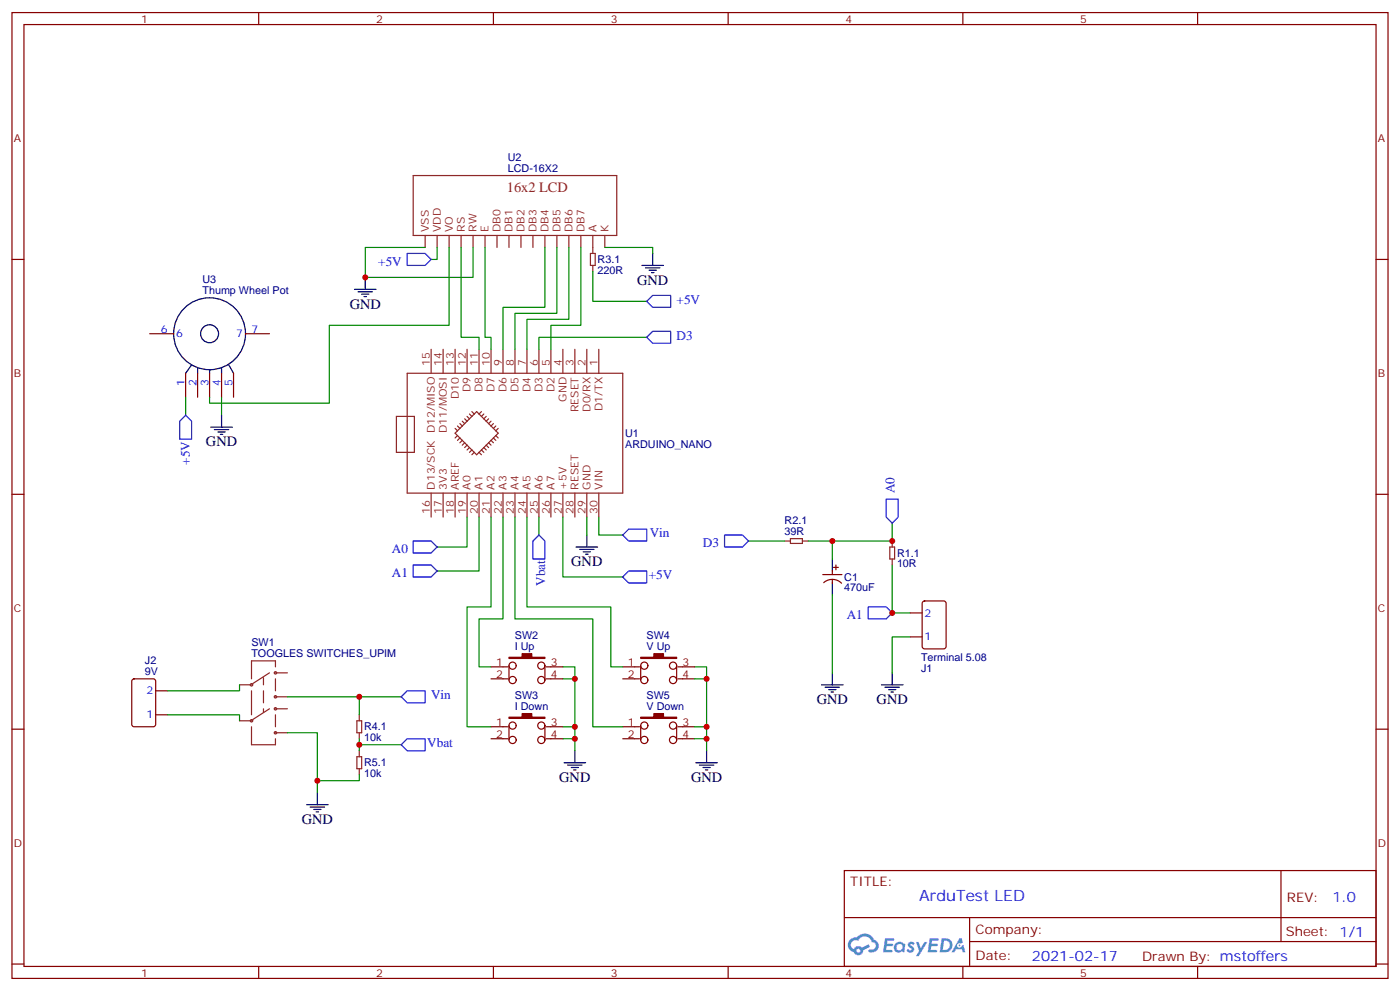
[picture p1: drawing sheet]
<svg xmlns="http://www.w3.org/2000/svg" width="412mm" height="292mm" viewBox="0 0 412 292" stroke-linecap="round" stroke-linejoin="round" font-family="sans-serif">
<g fill="none" stroke="#870000" stroke-width=".35">
<path d="M3.5 3.7h405.4v284.3h-405.4zM7.1 7.2h398.2v277.3h-398.2zM76.2 3.7v3.5M145.3 3.7v3.5M214.5 3.7v3.5M283.6 3.7v3.5M352.8 3.7v3.5M3.5 76.4h3.6M405.3 76.4h3.6M3.5 145.5h3.6M405.3 145.5h3.6M3.5 214.7h3.6"/>
<path d="M405.3 214.7h3.6M248.7 256.3h156.6v28.2h-156.6zM377.3 256.3v20.9M248.7 270.1h156.5M285.6 277.2h119.6M285.6 270.1v14.2M3.5 283.8h3.6M76.2 284.5v3.5M145.3 284.5v3.5M214.5 284.5v3.5M283.6 284.5v3.5M352.8 284.5v3.5"/>
<path d="M405.3 283.8h3.6"/>
</g>
<g fill="#5487ff">
<path d="M267.7 277.5a1.22 1.22 0 0 1 1.7 .2l-.4 .6a.47 .47 0 0 0-.3-.4 .47 .47 0 0 0-.5 .2l.1 .2a1.14 1.14 0 0 1 .8 1.8 1.14 1.14 0 0 1-1.9 0l-.2-.2 .5-.6 .7 .5a.29 .29 0 0 0 .3-.3 .29 .29 0 0 0-.2-.3 1.04 1.04 0 0 1-.6-1.7z"/>
<path d="M260.7 276.2h2.4l.3 .2-.2 .5-1.8 .1-.1 .8h1.5l.3 .4-.3 .4h-1.6l-.2 1.1h1.7l.2 .3-.2 .3-2.6 .1z"/>
<path d="M273.8 276.2h2.4l.3 .2-.1 .5-1.8 .1-.2 .8h1.6l.3 .4-.4 .4-1.6-.1-.1 1.1 1.7 .1 .2 .3-.2 .3-2.6 .1z"/>
<path d="M282.6 276.2h.7l.3 1.3-.6 .3a.69 .69 0 0 0-1 .3 .69 .69 0 0 0 .4 .9 .69 .69 0 0 0 .9-.6l.5-.2 .6 2.2h-.8l-.2-.9h-1.8l-.5 .9h-.8z"/>
<path d="M269.8 277.3h.8l.6 1.8 1.1-1.8h.9l-2.6 4.2h-.8l.9-1.5z"/>
<path d="M277.4 276.2l-.6 4.2h1.3a2.11 2.11 0 0 0 2.5-2.1 2.11 2.11 0 0 0-2.5-2.1zM278.1 277a1.39 1.39 0 0 1 1.7 1.4 1.39 1.39 0 0 1-1.8 1.2h-.3z"/>
<path d="M263.7 277.8a1.54 1.54 0 0 0-.1 2.2 1.54 1.54 0 0 0 2.2 .1l.6 .3 .3-2.3-.2-.3h-.4a1.49 1.49 0 0 0-2.4 0zM264 278.8a.94 .94 0 0 1 1.8 0 .94 .94 0 0 1-1.8 0z"/>
<path d="M250.4 276.6a2.18 2.18 0 0 0 1.1 3.7 1.44 1.44 0 0 0 1.6 .9 1.44 1.44 0 0 0 1.2-1.4l2-1.1-.5-.7-1.9 1a1.47 1.47 0 0 0-2.4 .4 1.39 1.39 0 0 1-.7-1.9 1.39 1.39 0 0 1 2-.5 2.12 2.12 0 0 1 2.2-1.3 2.12 2.12 0 0 1 1.9 1.7 1.14 1.14 0 0 1 1.1 1.4 1.14 1.14 0 0 1-1.7 .7 .43 .43 0 0 0-.5 .4 .43 .43 0 0 0 .4 .5 1.98 1.98 0 0 0 2.5-1.2 1.98 1.98 0 0 0-1.2-2.6 3.1 3.1 0 0 0-5.3-.6l-.9 .1zM252.3 279.9a.55 .55 0 0 1 1.1 0 .55 .55 0 0 1-1.1 0z"/>
<circle cx="282.6" cy="278.3" r=".26"/>
</g>
<g fill="none" stroke="#8c2424" stroke-width=".35">
<path d="M121.7 51.7h60v17.6h-60zM125.2 69.3v3.5M128.8 69.3v3.5M132.3 69.3v3.5M135.8 69.3v3.5M139.3 69.3v3.5M142.9 69.3v3.5M146.4 69.3v3.5M149.9 69.3v3.5M153.5 69.3v3.5M157 69.3v3.5M160.5 69.3v3.5"/>
<path d="M164 69.3v3.5M167.6 69.3v3.5M171.1 69.3v3.5M173.9 74.6h1.4v3.5h-1.4zM174.6 69.3v5.3M174.6 78.1v1.8M178.2 69.3v3.5M119.9 109.9h63.5v35.3h-63.5zM127 102.8v7.1M130.5 102.8v7.1M134.1 102.8v7.1M137.6 102.8v7.1"/>
<path d="M141.1 102.8v7.1M144.6 102.8v7.1M148.2 102.8v7.1M151.7 102.8v7.1M155.2 102.8v7.1M158.7 102.8v7.1M162.3 102.8v7.1M165.8 102.8v7.1M169.3 102.8v7.1M172.9 102.8v7.1M176.4 102.8v7.1M116.8 122.6h5.3v10.6h-5.3z"/>
<path d="M134.1 126.1l.7 .7M134.8 128.2l-.7 .7M134.8 125.4l.7 .7M135.5 128.9l-.7 .7M135.5 124.7l.7 .7M136.2 129.6l-.7 .8M136.2 124l.7 .7M136.9 130.4l-.7 .7M136.9 123.3l.7 .7M137.6 131.1l-.7 .7M137.6 122.6l.7 .7M138.3 131.8l-.7 .7"/>
<path d="M138.3 121.9l.7 .7M139 132.5l-.7 .7M139 121.2l.7 .7M139.7 133.2l-.7 .7M140.4 121.2l6.4 6.3-6.4 6.4-6.3-6.4zM141.1 133.2l.7 .7M141.8 121.2l-.7 .7M141.8 132.5l.7 .7M142.5 121.9l-.7 .7M142.5 131.8l.7 .7M143.2 122.6l-.7 .7M143.2 131.1l.7 .7"/>
<path d="M143.9 123.3l-.7 .7M143.9 130.4l.7 .7M144.6 124l-.7 .7M144.6 129.6l.7 .8M145.3 124.7l-.7 .7M145.3 128.9l.7 .7M146 125.4l-.7 .7M146 128.2l.8 .7M146.8 126.1l-.8 .7M127 145.2v7M130.5 145.2v7M134.1 145.2v7"/>
<path d="M137.6 145.2v7M141.1 145.2v7M144.6 145.2v7M148.2 145.2v7M151.7 145.2v7M155.2 145.2v7M158.7 145.2v7M162.3 145.2v7M165.8 145.2v7M169.3 145.2v7M172.9 145.2v7M176.4 145.2v7"/>
<path d="M231.1 159.3h1.7M232.8 158.6h3.6v1.4h-3.6zM236.4 159.3h1.7M262.8 159.3v1.7M262.1 161h1.4v3.6h-1.4zM262.8 164.6v1.7M77.6 199.5v2.1M79.4 198.1l-5 3.2M81.1 196.3v-1.7h-7v5.2M81.1 199.8v3.6M81.1 198.1h3.6M70.6 201.6h3.5"/>
<path d="M70.6 212.2h3.5M74.1 214v5.3h7v-1.8M74.1 203.4v7M77.6 203.4v3.5M77.6 208.7v1M79.4 208.7l-5 3.1M81.1 210.4v3.6M81.1 205.1h3.6M81.1 208.7h3.6M81.1 215.7h3.6M105.1 212.2h1.4v3.5h-1.4zM105.8 210.4v1.8"/>
<path d="M105.8 215.7v1.8M105.1 222.8h1.4v3.5h-1.4zM105.8 221v1.8M105.8 226.3v1.8"/>
<circle cx="81.1" cy="198.1" r=".35"/>
<circle cx="74.1" cy="212.2" r=".35"/>
<circle cx="74.1" cy="201.6" r=".35"/>
<circle cx="81.1" cy="205.1" r=".35"/>
<circle cx="81.1" cy="215.7" r=".35"/>
<circle cx="81.1" cy="208.7" r=".35"/>
</g>
<g fill="none" stroke="#870000" stroke-width=".35">
<path d="M44.1 98.2h7.1M72.3 98.2h7.1M54.7 109.9v7M58.2 109.9v7M61.7 109.9v7M65.3 109.9v7M68.8 109.9v7M242.4 169.2h5.6M242.6 171.5a3.8 3.8 0 0 1 5.3 .2M245.2 168.1v1.1M245.2 170.6v1M245.5 167h1.4"/>
<path d="M246.2 166.3v1.4M271.9 177.1l.4-.2h5.7l.6 .4 .1 13-.5 .7h-5.9l-.6-.4-.1-13zM144.6 196.3h5M144.6 199.8h5M149.9 196v4.2M160.5 196v4.2M160.9 196.3h4.9M160.9 199.8h4.9M183.4 196.3h5M183.4 199.8h5M188.7 196v4.2M199.3 196v4.2"/>
<path d="M199.7 196.3h4.9M199.7 199.8h4.9M268.1 187.5h3.5M268.1 180.4h3.5M39 200.1l.5-.3h5.7l.6 .5 .1 13-.5 .6-5.9 .1-.6-.5-.1-12.9zM45.9 210.4h3.5M45.9 203.4h3.5M144.6 214h5M144.6 217.5h5M149.9 213.6v4.2M160.5 213.6v4.2M160.9 214h4.9"/>
<path d="M160.9 217.5h4.9M183.4 214h5M183.4 217.5h5M188.7 213.6v4.2M199.3 213.6v4.2M199.7 214h4.9M199.7 217.5h4.9"/>
<circle cx="151" cy="196" r="1.06"/>
<circle cx="159.5" cy="196" r="1.06"/>
<circle cx="189.8" cy="196" r="1.06"/>
<circle cx="198.3" cy="196" r="1.06"/>
<circle cx="151" cy="213.6" r="1.06"/>
<circle cx="151" cy="217.8" r="1.06"/>
<circle cx="151" cy="200.2" r="1.06"/>
<circle cx="159.5" cy="217.8" r="1.06"/>
<circle cx="159.5" cy="213.6" r="1.06"/>
<circle cx="159.5" cy="200.2" r="1.06"/>
<circle cx="189.8" cy="217.8" r="1.06"/>
<circle cx="189.8" cy="213.6" r="1.06"/>
<circle cx="189.8" cy="200.2" r="1.06"/>
<circle cx="198.3" cy="217.8" r="1.06"/>
<circle cx="198.3" cy="213.6" r="1.06"/>
<circle cx="198.3" cy="200.2" r="1.06"/>
</g>
<g fill="none" stroke="#000" stroke-width=".35">
<path d="M189.1 78.1h6.3M190.1 78.8h4.3M191.2 79.6h2.1M192.3 74.6v3.5M104.4 85.2h6.4M105.5 85.9h4.2M106.5 86.6h2.2M107.2 87.3h.7M107.6 81.7v3.5M191.9 80.3h.7M56.4 107.4l-1.7 2.5M58.2 108.5v1.4"/>
<path d="M62.1 108.8h-.4v1.1M65.3 108.5v1.4M67.4 107.4l1.4 2.5M62.1 125.8h6.3M63.1 126.5h4.3M64.2 127.2h2.1M64.9 127.9h.7M65.3 122.2v3.6M172.9 157.5v3.5M169.7 161h6.3M170.7 161.7h4.3M171.8 162.5h2.1"/>
<path d="M172.5 163.2h.7M245.2 164.6v3.5M245.2 171.6v3.6M245.2 198.1v3.5M262.8 198.1v3.5M242 201.6h6.4M243.1 202.3h4.2M244.1 203h2.1M244.8 203.7h.7M259.6 201.6h6.4M260.7 202.3h4.2M261.8 203h2.1"/>
<path d="M262.5 203.7h.7M90.3 236.9h6.4M91.4 237.6h4.2M92.4 238.3h2.1M93.1 239h.7M93.5 233.4v3.5M166.2 224.5h6.3M167.2 225.2h4.2M168.3 226h2.1M169 226.7h.7M169.3 221v3.5M205 224.5h6.3"/>
<path d="M206 225.2h4.3M207.1 226h2.1M207.8 226.7h.7M208.1 221v3.5"/>
<circle cx="61.7" cy="98.2" r="10.6"/>
<circle cx="61.7" cy="98.2" r="2.65"/>
</g>
<g fill="none" stroke="#008700" stroke-width=".35">
<path d="M125.2 72.8h-17.6v8.9h31.7v-8.9M128.8 72.8v3.6h-1.8M132.3 72.8v23h-35.3v22.9h-35.3v-1.8M135.8 72.8v26.5h5.3v3.5M142.9 72.8v26.5h1.7v3.5M160.5 72.8v17.7h-12.3v12.3M164 72.8v19.5h-12.3v10.5M167.6 72.8v21.2h-12.4v8.8M171.1 72.8v23h-8.8v7M174.6 79.9v8.8h15.9M178.2 72.8h14.1v1.8M190.5 99.3h-31.8v3.5"/>
<path d="M54.7 116.9v5.3M65.3 116.9v5.3M137.6 152.2v8.8h-8.8M141.1 152.2v15.9h-12.3M144.6 152.2v26.5h-7v35.3h7M148.2 152.2v30h-7.1v14.1h3.5M151.7 152.2v30h22.9v31.8h8.8M155.2 152.2v26.5h24.7v17.6h3.5M158.7 152.2v5.3M165.8 152.2v17.7h17.6M172.9 152.2v5.3M176.4 152.2v5.3h7"/>
<path d="M220.5 159.3h10.6M238.1 159.3h7.1v5.3M262.8 154v5.3h-17.6M245.2 175.2v22.9M262.8 166.3v14.1h5.3M165.8 196.3h3.5v24.7M165.8 199.8h3.5M204.6 196.3h3.5v24.7M204.6 199.8h3.5M268.1 187.5h-5.3v10.6M49.4 210.4h21.2v1.8M70.6 201.6v1.8h-21.2"/>
<path d="M84.7 215.7h8.8v17.7M84.7 205.1h33.5M105.8 205.1v5.3M105.8 217.5v3.5M105.8 219.3h12.4M165.8 214h3.5M165.8 217.5h3.5M204.6 214h3.5M204.6 217.5h3.5M105.8 228.1v1.7h-12.3"/>
</g>
<g fill="none" stroke="#00f" stroke-width=".35">
<path d="M119.9 74.6h5.3l1.8 1.8-1.8 1.7h-5.3zM190.5 99.3l1.8-1.8h5.3v3.6h-5.3zM192.3 87h5.3v3.5h-5.3l-1.8-1.8zM54.7 122.2l1.7 1.8v5.3h-3.5v-5.3zM121.7 159.3h5.3l1.8 1.7-1.8 1.8h-5.3zM158.7 157.5l1.8 1.8v5.3h-3.5v-5.3zM183.4 157.5l1.8-1.7h5.3v3.5h-5.3zM213.4 157.5h5.3l1.8 1.8-1.8 1.7h-5.3zM261.1 146.9h3.5v5.3l-1.8 1.8-1.7-1.8zM121.7 166.3h5.3l1.8 1.8-1.8 1.8h-5.3zM183.4 169.9l1.8-1.8h5.3v3.5h-5.3zM255.8 178.7h5.3l1.7 1.7-1.7 1.8h-5.3z"/>
<path d="M118.2 205.1l1.7-1.7h5.3v3.5h-5.3zM118.2 219.3l1.7-1.8h5.3v3.5h-5.3z"/>
</g>
<g fill="#870000" stroke="#870000" stroke-width=".35">
<path d="M149.9 193.5h3.9v-1.1h2.8v1.1h3.9v.4h-10.6z"/>
<path d="M149.9 211.1h3.9v-1h2.8v1h3.9v.4h-10.6z"/>
<path d="M188.7 193.5h3.9v-1.1h2.8v1.1h3.9v.4h-10.6z"/>
<path d="M188.7 211.1h3.9v-1h2.8v1h3.9v.4h-10.6z"/>
</g>
<g fill="#c00">
<circle cx="245.2" cy="159.3" r=".88"/>
<circle cx="262.8" cy="159.3" r=".88"/>
<circle cx="107.6" cy="81.7" r=".88"/>
<circle cx="169.3" cy="214" r=".88"/>
<circle cx="208.1" cy="214" r=".88"/>
<circle cx="262.8" cy="180.4" r=".88"/>
<circle cx="169.3" cy="217.5" r=".88"/>
<circle cx="208.1" cy="217.5" r=".88"/>
<circle cx="208.1" cy="199.8" r=".88"/>
<circle cx="169.3" cy="199.8" r=".88"/>
<circle cx="105.8" cy="205.1" r=".88"/>
<circle cx="93.5" cy="229.8" r=".88"/>
<circle cx="105.8" cy="219.3" r=".88"/>
</g>
<text font-size="4.6" fill="#00f" x="270.8" y="265.3">ArduTest LED</text>
<text font-size="4.2" fill="#8d2323" x="149.3" y="56.6">16x2 LCD</text>
<g font-size="4.2">
<text x="187.7" y="83.8">GND</text>
<text x="103" y="90.8">GND</text>
<text x="60.7" y="131.4">GND</text>
<text x="168.3" y="166.7">GND</text>
<text x="240.6" y="207.3">GND</text>
<text x="258.2" y="207.3">GND</text>
<text x="164.7" y="230.2">GND</text>
<text x="203.6" y="230.2">GND</text>
<text x="88.9" y="242.5">GND</text>
</g>
<g font-size="4.2" fill="#00f">
<text x="392.5" y="265.6">1.0</text>
<text x="304" y="282.9">2021-02-17</text>
</g>
<g font-size="3.9" fill="#00f">
<text x="111.4" y="78.3">+5V</text>
<text x="199.3" y="89.4">+5V</text>
<text x="199.3" y="100">D3</text>
<text x="55.9" y="136.8" transform="rotate(-90 55.9 136.8)">+5V</text>
<text x="263.5" y="145.2" transform="rotate(-90 263.5 145.2)">A0</text>
<text x="191.4" y="158.2">Vin</text>
<text x="207.1" y="161.1">D3</text>
<text x="115.5" y="162.9">A0</text>
<text x="115.5" y="169.9">A1</text>
<text x="160.6" y="172.5" transform="rotate(-90 160.6 172.5)">Vbat</text>
<text x="191.1" y="170.6">+5V</text>
<text x="249.4" y="182.3">A1</text>
<text x="127" y="205.8">Vin</text>
<text x="125.9" y="220">Vbat</text>
</g>
<g font-size="3.9" fill="#800">
<text x="250.5" y="260.9">TITLE:</text>
<text x="379.1" y="265.6">REV:</text>
<text x="287.4" y="275.1">Company:</text>
<text x="378.7" y="275.7">Sheet: 1/1</text>
<text x="287.4" y="282.8">Date:</text>
<text x="336.4" y="282.8">Drawn By: mstoffers</text>
</g>
<g font-size="3.2" fill="#800">
<text x="41.6" y="6.7">1</text>
<text x="110.8" y="6.7">2</text>
<text x="179.9" y="6.7">3</text>
<text x="249.1" y="6.7">4</text>
<text x="318.2" y="6.7">5</text>
<text x="4.1" y="41.8">A</text>
<text x="405.9" y="41.8">A</text>
<text x="4.1" y="110.9">B</text>
<text x="405.9" y="110.9">B</text>
<text x="4.1" y="180.1">C</text>
<text x="405.9" y="180.1">C</text>
<text x="146.2" y="196">1</text>
<text x="162.3" y="196">3</text>
<text x="185" y="196">1</text>
<text x="201.1" y="196">3</text>
<text x="146.2" y="199.5">2</text>
<text x="162.3" y="199.5">4</text>
<text x="185" y="199.5">2</text>
<text x="201.1" y="199.5">4</text>
<text x="146.2" y="213.6">1</text>
<text x="162.3" y="213.6">3</text>
<text x="185" y="213.6">1</text>
<text x="201.1" y="213.6">3</text>
<text x="146.2" y="217.1">2</text>
<text x="162.3" y="217.1">4</text>
<text x="185" y="217.1">2</text>
<text x="201.1" y="217.1">4</text>
<text x="4.1" y="249.2">D</text>
<text x="405.9" y="249.2">D</text>
<text x="41.6" y="287.5">1</text>
<text x="110.8" y="287.5">2</text>
<text x="179.9" y="287.5">3</text>
<text x="249.1" y="287.5">4</text>
<text x="318.2" y="287.5">5</text>
</g>
<g font-size="3.2" fill="#000080">
<text x="149.6" y="47.4">U2</text>
<text x="149.6" y="50.6">LCD-16X2</text>
<text x="176" y="77.6">R3.1</text>
<text x="59.6" y="83.4">U3</text>
<text x="176" y="80.7">220R</text>
<text x="59.6" y="86.6">Thump Wheel Pot</text>
<text x="184.1" y="131.8">ARDUINO_NANO</text>
<text x="184.1" y="128.6">U1</text>
<text x="231.1" y="154.3">R2.1</text>
<text x="231.1" y="157.5">39R</text>
<text x="264.2" y="167">10R</text>
<text x="264.2" y="163.9">R1.1</text>
<text x="248.7" y="170.9">C1</text>
<text x="248.7" y="174.1">470uF</text>
<text x="74" y="190.3">SW1</text>
<text x="151.7" y="191.4">I Up</text>
<text x="151.7" y="188.2">SW2</text>
<text x="190.5" y="191.4">V Up</text>
<text x="190.5" y="188.2">SW4</text>
<text x="42.7" y="195.6">J2</text>
<text x="74" y="193.5">TOOGLES SWITCHES_UPIM</text>
<text x="271.3" y="194.6">Terminal 5.08</text>
<text x="271.3" y="197.7">J1</text>
<text x="42.7" y="198.8">9V</text>
<text x="151.7" y="209">I Down</text>
<text x="151.7" y="205.8">SW3</text>
<text x="190.5" y="209">V Down</text>
<text x="190.5" y="205.8">SW5</text>
<text x="107.2" y="215">R4.1</text>
<text x="107.2" y="218.2">10k</text>
<text x="107.2" y="225.6">R5.1</text>
<text x="107.2" y="228.8">10k</text>
</g>
<g font-size="3.2" fill="#8d2323">
<text x="126.3" y="68.3" transform="rotate(-90 126.3 68.3)">VSS</text>
<text x="129.8" y="68.3" transform="rotate(-90 129.8 68.3)">VDD</text>
<text x="133.3" y="68.3" transform="rotate(-90 133.3 68.3)">VO</text>
<text x="136.9" y="68.3" transform="rotate(-90 136.9 68.3)">RS</text>
<text x="140.4" y="68.3" transform="rotate(-90 140.4 68.3)">RW</text>
<text x="143.9" y="68.3" transform="rotate(-90 143.9 68.3)">E</text>
<text x="147.5" y="68.3" transform="rotate(-90 147.5 68.3)">DB0</text>
<text x="151" y="68.3" transform="rotate(-90 151 68.3)">DB1</text>
<text x="154.5" y="68.3" transform="rotate(-90 154.5 68.3)">DB2</text>
<text x="158" y="68.3" transform="rotate(-90 158 68.3)">DB3</text>
<text x="161.6" y="68.3" transform="rotate(-90 161.6 68.3)">DB4</text>
<text x="165.1" y="68.3" transform="rotate(-90 165.1 68.3)">DB5</text>
<text x="168.6" y="68.3" transform="rotate(-90 168.6 68.3)">DB6</text>
<text x="172.2" y="68.3" transform="rotate(-90 172.2 68.3)">DB7</text>
<text x="175.7" y="68.3" transform="rotate(-90 175.7 68.3)">A</text>
<text x="179.2" y="68.3" transform="rotate(-90 179.2 68.3)">K</text>
<text x="126.6" y="107.8" transform="rotate(-90 126.6 107.8)">15</text>
<text x="130.2" y="107.8" transform="rotate(-90 130.2 107.8)">14</text>
<text x="133.7" y="107.8" transform="rotate(-90 133.7 107.8)">13</text>
<text x="137.2" y="107.8" transform="rotate(-90 137.2 107.8)">12</text>
<text x="140.8" y="107.8" transform="rotate(-90 140.8 107.8)">11</text>
<text x="144.3" y="107.8" transform="rotate(-90 144.3 107.8)">10</text>
<text x="147.8" y="107.8" transform="rotate(-90 147.8 107.8)">9</text>
<text x="151.3" y="107.8" transform="rotate(-90 151.3 107.8)">8</text>
<text x="154.9" y="107.8" transform="rotate(-90 154.9 107.8)">7</text>
<text x="158.4" y="107.8" transform="rotate(-90 158.4 107.8)">6</text>
<text x="161.9" y="107.8" transform="rotate(-90 161.9 107.8)">5</text>
<text x="165.5" y="107.8" transform="rotate(-90 165.5 107.8)">4</text>
<text x="169" y="107.8" transform="rotate(-90 169 107.8)">3</text>
<text x="172.5" y="107.8" transform="rotate(-90 172.5 107.8)">2</text>
<text x="176" y="107.8" transform="rotate(-90 176 107.8)">1</text>
<text x="135.1" y="117.4" transform="rotate(-90 135.1 117.4)">D10</text>
<text x="138.6" y="115.4" transform="rotate(-90 138.6 115.4)">D9</text>
<text x="142.2" y="115.4" transform="rotate(-90 142.2 115.4)">D8</text>
<text x="145.7" y="115.4" transform="rotate(-90 145.7 115.4)">D7</text>
<text x="149.2" y="115.4" transform="rotate(-90 149.2 115.4)">D6</text>
<text x="152.8" y="115.4" transform="rotate(-90 152.8 115.4)">D5</text>
<text x="156.3" y="115.4" transform="rotate(-90 156.3 115.4)">D4</text>
<text x="159.8" y="115.4" transform="rotate(-90 159.8 115.4)">D3</text>
<text x="163.3" y="115.4" transform="rotate(-90 163.3 115.4)">D2</text>
<text x="166.9" y="118.2" transform="rotate(-90 166.9 118.2)">GND</text>
<text x="170.4" y="121.3" transform="rotate(-90 170.4 121.3)">RESET</text>
<text x="173.9" y="121.2" transform="rotate(-90 173.9 121.2)">D0/RX</text>
<text x="177.4" y="121" transform="rotate(-90 177.4 121)">D1/TX</text>
<text x="131.6" y="127.5" transform="rotate(-90 131.6 127.5)">D11/MOSI</text>
<text x="128.1" y="144.1" transform="rotate(-90 128.1 144.1)">D13/SCK D12/MISO</text>
<text x="131.6" y="144.1" transform="rotate(-90 131.6 144.1)">3V3</text>
<text x="135.1" y="144.1" transform="rotate(-90 135.1 144.1)">AREF</text>
<text x="138.6" y="144.1" transform="rotate(-90 138.6 144.1)">A0</text>
<text x="142.2" y="144.1" transform="rotate(-90 142.2 144.1)">A1</text>
<text x="145.7" y="144.1" transform="rotate(-90 145.7 144.1)">A2</text>
<text x="149.2" y="144.1" transform="rotate(-90 149.2 144.1)">A3</text>
<text x="152.8" y="144.1" transform="rotate(-90 152.8 144.1)">A4</text>
<text x="156.3" y="144.1" transform="rotate(-90 156.3 144.1)">A5</text>
<text x="159.8" y="144.1" transform="rotate(-90 159.8 144.1)">A6</text>
<text x="163.3" y="144.1" transform="rotate(-90 163.3 144.1)">A7</text>
<text x="166.9" y="144.1" transform="rotate(-90 166.9 144.1)">+5V</text>
<text x="170.4" y="144.1" transform="rotate(-90 170.4 144.1)">RESET</text>
<text x="173.9" y="144.1" transform="rotate(-90 173.9 144.1)">GND</text>
<text x="177.4" y="144.1" transform="rotate(-90 177.4 144.1)">VIN</text>
<text x="126.6" y="151.3" transform="rotate(-90 126.6 151.3)">16</text>
<text x="130.2" y="151.3" transform="rotate(-90 130.2 151.3)">17</text>
<text x="133.7" y="151.3" transform="rotate(-90 133.7 151.3)">18</text>
<text x="137.2" y="151.3" transform="rotate(-90 137.2 151.3)">19</text>
<text x="140.8" y="151.3" transform="rotate(-90 140.8 151.3)">20</text>
<text x="144.3" y="151.3" transform="rotate(-90 144.3 151.3)">21</text>
<text x="147.8" y="151.3" transform="rotate(-90 147.8 151.3)">22</text>
<text x="151.3" y="151.3" transform="rotate(-90 151.3 151.3)">23</text>
<text x="154.9" y="151.3" transform="rotate(-90 154.9 151.3)">24</text>
<text x="158.4" y="151.3" transform="rotate(-90 158.4 151.3)">25</text>
<text x="161.9" y="151.3" transform="rotate(-90 161.9 151.3)">26</text>
<text x="165.5" y="151.3" transform="rotate(-90 165.5 151.3)">27</text>
<text x="169" y="151.3" transform="rotate(-90 169 151.3)">28</text>
<text x="172.5" y="151.3" transform="rotate(-90 172.5 151.3)">29</text>
<text x="176" y="151.3" transform="rotate(-90 176 151.3)">30</text>
</g>
<g font-size="3.2" fill="#00f">
<text x="47.4" y="97.9">6</text>
<text x="51.9" y="99.3">6</text>
<text x="69.6" y="99.3">7</text>
<text x="74.1" y="97.9">7</text>
<text x="54.3" y="113.7" transform="rotate(-90 54.3 113.7)">1</text>
<text x="57.9" y="113.7" transform="rotate(-90 57.9 113.7)">2</text>
<text x="61.4" y="113.7" transform="rotate(-90 61.4 113.7)">3</text>
<text x="64.9" y="113.7" transform="rotate(-90 64.9 113.7)">4</text>
<text x="68.4" y="113.7" transform="rotate(-90 68.4 113.7)">5</text>
<text x="272.3" y="181.5">2</text>
<text x="272.3" y="188.6">1</text>
<text x="43.1" y="204.4">2</text>
<text x="43.1" y="211.5">1</text>
</g>
</svg>
